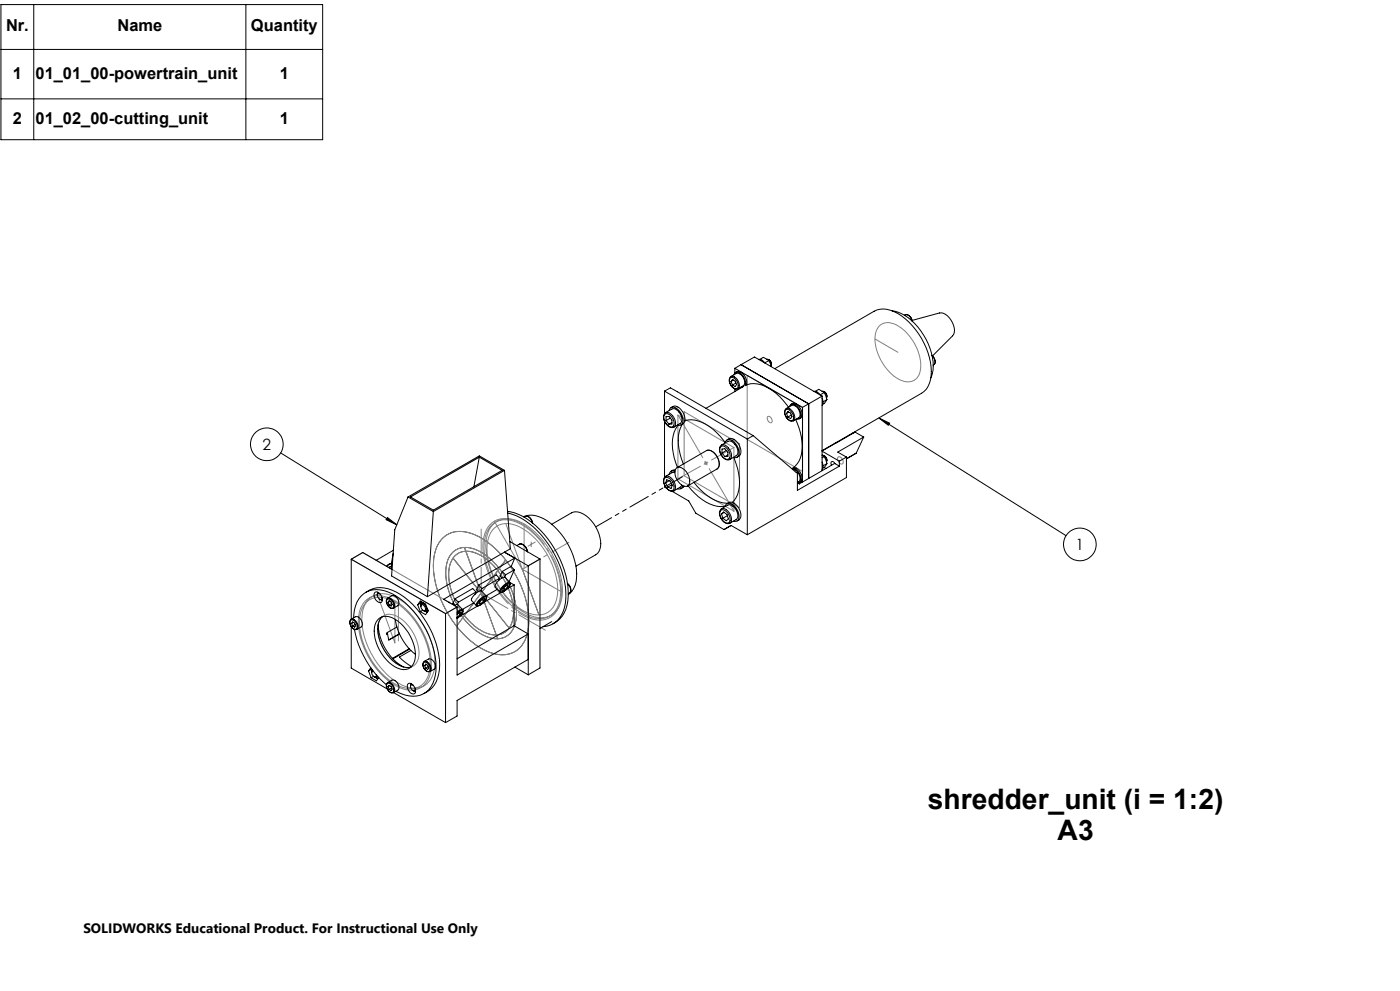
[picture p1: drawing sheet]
<svg xmlns="http://www.w3.org/2000/svg" width="420mm" height="297mm" viewBox="0 0 420 297" stroke-linecap="round" stroke-linejoin="round" font-family="sans-serif">
<g fill="none" stroke="#808080" stroke-width=".3">
<path d="M263.7 97.8a4.6 4.6 0 0 1 6.3 .2 14.3 14.3 0 0 1 6 13.4 3.9 3.9 0 0 1-6 2.4 14.5 14.5 0 0 1-7.4-13.7l.4-1.2zM224.2 112.5l16.6 9.6v19.2l-16.6-9.6zM262.5 101.6l6.9 4M203.4 124.4l16.8 9.7v19.1l-16.8-9.7zM205.2 123.4l16.7 9.6v19.2l-16.7-9.6zM211.3 138.8h1M211.4 138.5l.7 .7M211.8 138.3v1M212.1 138.5l-.7 .7M230.3 124.9a1.1 1.1 0 0 1 1.1 .5 1.1 1.1 0 0 1-.1 1.3 1.42 1.42 0 0 1-1-1.8zM251.5 137a1.31 1.31 0 0 1 1.2 .6 1.31 1.31 0 0 1-.1 1.5 1.47 1.47 0 0 1-1.1-2.1zM147.2 157.6a7 7 0 0 1 8.9-.6 24.8 24.8 0 0 1 12 21.5 6.6 6.6 0 0 1-6.3 7 15.6 15.6 0 0 1-10.8-6.7 23.9 23.9 0 0 1-5.7-16.7l.8-2.7z"/>
<path d="M147.8 157.2a7.1 7.1 0 0 1 8.9-.5 24.9 24.9 0 0 1 12 21.6 6.6 6.6 0 0 1-5.8 6.8 13.6 13.6 0 0 1-10.1-5.1 24.4 24.4 0 0 1-6.9-18.3l.7-2.7zM148.1 158.5a6.4 6.4 0 0 1 7.9-.5 22.9 22.9 0 0 1 11.3 20.1 6 6 0 0 1-5.8 6.2 14.6 14.6 0 0 1-10.4-6.5 21.1 21.1 0 0 1-4.7-15.9l.7-2.1zM148.3 156.2l8.3 14.4M151.7 156.9l10 27.4M157.2 157v13.3M105.4 167.6l3.4-2 28.3 16.3-3.4 2zM110.5 179.7a6.7 6.7 0 0 1 8.3-.6 23.4 23.4 0 0 1 11.6 21 6.1 6.1 0 0 1-6 6.1 15 15 0 0 1-10.6-6.7 21.7 21.7 0 0 1-5-16.2l.6-1.9zM113.5 179l5 13.7v-12.7M119.5 179.4v12.7M132.6 161.5a8.5 8.5 0 0 1 10.2-1.1 30.3 30.3 0 0 1 14.5 17.7 19 19 0 0 1 0 14.2 7.8 7.8 0 0 1-10.3 3.2 28.4 28.4 0 0 1-14.6-15.5 21.9 21.9 0 0 1-1.5-15.8zM132.8 161.4a8.4 8.4 0 0 1 9.8-1.1 30.1 30.1 0 0 1 14.6 17.5 19 19 0 0 1 0 14.6 7.8 7.8 0 0 1-10.4 3 28.7 28.7 0 0 1-14.5-15.6 21 21 0 0 1-1.1-16.2zM135.7 165.7a6.8 6.8 0 0 1 8.6-.2 23.1 23.1 0 0 1 10.6 19.6 6.1 6.1 0 0 1-5.7 6.3 14.6 14.6 0 0 1-10.7-6.8 20.5 20.5 0 0 1-4.4-15.8l.6-1.8z"/>
<path d="M135.9 167.3l16.9 20.9M136 165.4a6.9 6.9 0 0 1 8-.1 22.9 22.9 0 0 1 10.8 20.3 5.9 5.9 0 0 1-6.7 5.8 18.1 18.1 0 0 1-11.4-9.6 17 17 0 0 1-2.1-14.5zM136.3 166.8a6 6 0 0 1 7.6-.5 20.9 20.9 0 0 1 10.1 18.6 5.5 5.5 0 0 1-8.4 4.7 20.7 20.7 0 0 1-10.9-19l.4-1.8zM136.4 166.6a6.1 6.1 0 0 1 7.6-.2 20.7 20.7 0 0 1 9.9 18.7 5.5 5.5 0 0 1-8.6 4.4 20.8 20.8 0 0 1-10.6-19.1l.8-2.4zM139.3 164.1l10 27.3M151.7 167.8l-14.8 19.9M156.7 170.6l11.5 6.6M159.3 162.4v1.5M160.6 162.5l-2.2 1.2M109.4 180.3a6.7 6.7 0 0 1 8.4-.6 23.6 23.6 0 0 1 11.6 20.6 6.3 6.3 0 0 1-5.8 6.5 13.6 13.6 0 0 1-9.9-5.4 22.8 22.8 0 0 1-6-17.1l.6-2.3zM109.8 180.6a6.6 6.6 0 0 1 8.2-.4 22.7 22.7 0 0 1 10.9 20.3 6 6 0 0 1-8.8 5.2 22.6 22.6 0 0 1-12.2-20.4l.6-2.7zM114.3 185.2a4.1 4.1 0 0 1 5.6 0 12.9 12.9 0 0 1 5.6 12.2 3.6 3.6 0 0 1-5.7 2 13.1 13.1 0 0 1-6.3-12.3z"/>
</g>
<g fill="none" stroke="#000" stroke-width=".3">
<path d="M.3 1.4h96.5v40.5h-96.5zM.3 14.8h96.5M10.1 1.4v40.5M73.8 1.4v40.5M.3 29.6h96.5M267.7 93.2a13.9 13.9 0 0 1 9.4 7.3 15.4 15.4 0 0 1 2.3 12.4l-.1 .3M271.4 94.5l.1-.1a1.91 1.91 0 0 1 2.1 1.8M272 94.3a2.22 2.22 0 0 1 1.7 2M273.6 96l8.2-2.2a4 4 0 0 1 3.9 2.9 3.5 3.5 0 0 1 .1 3.9l-6 6M199.4 117.2l1.7-1 24.9 14.4M199.4 117.2l24.8 14.4M199.4 117.2v6.8"/>
<path d="M219 113.3a1.62 1.62 0 0 1 2.3 1.3l.1 .3a1.21 1.21 0 0 1-.3 1.5 2.23 2.23 0 0 1-2.1-3.1zM219.3 112.9l1.6-1a2.43 2.43 0 0 1 2.1 3.7l-1.6 1a2.53 2.53 0 0 0-1.5-3.8zM219.3 112.9a2.38 2.38 0 0 0 1.2 3.7h.9M219.3 114.3l.4 1.1M219.3 114.3l.4-.6 .9 .5 .4 1-.4 .6-.9-.4M220 113.9l-.7 .4M220.2 112.3a1.19 1.19 0 0 1 1-.8 1.19 1.19 0 0 1 1.2 .6l.8 1a2.66 2.66 0 0 1 .3 2.5M220.5 110.4l20.2 11.7M220.5 110.4v1.4M220.5 116.6v.8M220.7 111.6a1.73 1.73 0 0 1 2.5 .8l.4 .5a2.66 2.66 0 0 1 .2 2.5 8.1 8.1 0 0 1 7.9 1.6 18.9 18.9 0 0 1 4.9 5.1M220.8 114.8l-1.1 .6"/>
<path d="M222.3 116l.4 .1M222.3 109.3l-1.8 1.1M222.3 109.3l20.3 11.7M222.3 109.3l4-2.3 20.3 11.7M223.1 115.8l-11.3 6.6M227.6 107.7a2.18 2.18 0 0 1 1.9 1.1M228 107.7l1-.6 1.6 1M230 107.7h.6M230.6 107.7l.6 .7 .3 .9-.1 .4M230.6 107.7l.6 .7 .3 .9M230.6 108.1l.8 1.8M230.6 108.1l-1.1 .6"/>
<path d="M232.4 110.5l29.9-17.2a7.7 7.7 0 0 1 8.2 1.4 21.9 21.9 0 0 1 8.8 17.9 6.5 6.5 0 0 1-2.8 5.3l-29.9 17.2M244.2 117.3a2.35 2.35 0 0 1 1.9 1.1M244.6 117.3l1-.6 1.7 .9M246.6 117.3h.6M246.6 119.3l.1 .2a2.18 2.18 0 0 1-.1 2M246.6 118.7l-4 2.3M246.6 118.7v22.4M247.2 117.3l.6 .7 .3 .9-.1 .4M247.2 117.3l.7 .7 .2 .9M247.3 117.6l.8 2.2M247.3 117.6l-1.2 .7M248.1 119.8l-.8 1.1-.5 .2"/>
<path d="M248.1 119.8l-1.2 .6M279.5 106.5a1.93 1.93 0 0 1 .7 2.8M279.6 106.6l.4 .4a1.5 1.5 0 0 1 0 2.4M84.2 135.7l34.9 21.6M143.8 137l-1.6 8.9M199.4 124.3a1.05 1.05 0 0 1 1.5 0 2.99 2.99 0 0 1 1.1 3.4 1.37 1.37 0 0 1-2.1-.6l-.7-1.5zM199.4 126.3v16.7M199.6 123.7a2.86 2.86 0 0 0 1 4.1l.7 .3 .8-.1M199.6 123.7l2-1.1a2.2 2.2 0 0 1 2.5 1.5 2.14 2.14 0 0 1-.1 2.8l-1.9 1.1M199.6 123.7a2.94 2.94 0 0 1 3.1 3.3l-.6 1M199.8 126v-1.1l.9-.1 .9 1.1v1.2h-.9M199.8 126l.9 1.1"/>
<path d="M200.7 123a1.25 1.25 0 0 1 2.1-.7 4.1 4.1 0 0 1 1.9 4.6 1.1 1.1 0 0 1-1.5 .5M201.1 125.3l-1.3 .7M201.3 122.2l.6-.4a2.94 2.94 0 0 1 3.3 2.3 2.15 2.15 0 0 1-.9 3.2M201.6 126.6l-.9 .5M203.4 127.5a9.8 9.8 0 0 0-1.4 8.2l1.2 4.4M204.7 127.1a11.2 11.2 0 0 0-.7 9l1 3M205.5 126.1a8.1 8.1 0 0 1 7.4 1.8 20 20 0 0 1 4.7 4.7M205.6 126.1l-.2 .1M216.1 134a1.34 1.34 0 0 1 2.1 .5l.8 1.5a1.07 1.07 0 0 1-.3 1.5 1.07 1.07 0 0 1-1.4-.2l-.6-.5-.6-1.1-.2-.8zM216.4 133.4a2.73 2.73 0 0 0 .7 3.9l1 .5 .8-.1M216.4 133.4l2-1.1a2.8 2.8 0 0 1 2.9 2.6 1.43 1.43 0 0 1-.5 1.7l-1.9 1.1a2.75 2.75 0 0 0-.8-3.9 1.44 1.44 0 0 0-1.7-.4zM216.6 135.8v-1.2l.9-.1 .9 1.1v1.2h-.9"/>
<path d="M216.6 135.8l.9 1M217.5 132.7a1.25 1.25 0 0 1 2.1-.7 4.1 4.1 0 0 1 1.9 4.6 1.1 1.1 0 0 1-1.5 .5M217.9 135l-1.3 .8M218.1 131.8l.6-.3a3.5 3.5 0 0 1 3.6 3.7 1.72 1.72 0 0 1-1.2 1.9M218.4 136.3l-.9 .5M220.1 137.1a14.6 14.6 0 0 1 .7 12l-1.1 1.5M224.2 131.6v28.7M226 130.6l-1.8 1M226 130.6l13.2 11.2v5.2l12.6-7.3M235.6 122.7l.3-.3a2.4 2.4 0 0 1 2.1 3.7 2.31 2.31 0 0 1-2.6-2.3zM235.7 122.9a1.63 1.63 0 0 1 2.2 1.3l.1 .3a1.13 1.13 0 0 1-.3 1.5 2.26 2.26 0 0 1-2-3.1zM235.9 122.4l1.6-.9a2.43 2.43 0 0 1 2.1 3.7l-1.6 .9"/>
<path d="M235.9 123.9l.5 1.1M235.9 123.9l.5-.6 .8 .5 .4 1-.4 .6-.8-.4M236.6 123.5l-.7 .4M236.8 121.9a1.19 1.19 0 0 1 1-.8 1.19 1.19 0 0 1 1.2 .6l.8 1a1.94 1.94 0 0 1-.2 2.9h-.7M237.3 121.2a1.73 1.73 0 0 1 2.5 .8l.4 .5a1.93 1.93 0 0 1-.4 3M237.4 124.4l-1 .6M238.7 125.7a15 15 0 0 1 1 12.6l-1.6 1.8a3.2 3.2 0 0 1 2.2 4.3l-.5 .3M240.7 122.1v22.4M242.6 121l-1.9 1.1M242.6 121v22.4M246.6 138.5l.1 .2a2.18 2.18 0 0 1-.1 2M246.6 136.5h.6"/>
<path d="M246.6 135.2l5.2 3M246.7 136.5l.6 .3M247.2 136.5l.6 .7 .3 .9-.1 .4M247.2 136.5l.7 .7 .2 .9M247.3 136.8l.8 2.2M247.3 136.8l-.7 .4M248.1 139l-.8 1.1M248.1 139l-1.2 .6M250.5 139a.71 .71 0 0 0-1.2-.4l.1 .8M250.5 139l-10.7 6-.6-.3M250.5 139l1.3 .7M251 132.6l-.5 .3"/>
<path d="M251.8 138.2v1.5M253.9 137l-2.1 1.2M253.9 137v6.1l-29.7 17.2M253.9 137.5l3-1.7zM256.4 129.6l-.8 .4M259.1 131l-2.6-1.5-9.9 5.6M259.1 131l-7.8 4.5 2.6 1.5M259.1 131l-2.2 4.8M263.7 125.3l3.2 1.5-.4 .7zM263.7 125.3l56.1 35.2M116.2 155.1l2.9 2.2-3.3-1.6zM122.4 148.9l7.6 4.4"/>
<path d="M122.4 148.9l-4 9.9-.9 13.8 10.7 6.2M123.2 148.9l20.6-11.9 6.8 4-20.6 11.9zM130 153.3l-1.8 25.5M151.3 141l-21.3 12.3M151.3 141l1.8 23.5-24.9 14.3M151.3 141l-7.5-4.4-21.4 12.3M152.3 153.2a19.1 19.1 0 0 1 11.9 8.1 27.1 27.1 0 0 1 6.2 18.8 8.1 8.1 0 0 1-4.5 6.8M152.3 153.8a22.1 22.1 0 0 1 13.3 10.9 24.5 24.5 0 0 1 3.8 17.1 7.1 7.1 0 0 1-6.5 6M157 154.9a7.1 7.1 0 0 1 7.1 1.1 21 21 0 0 1 8.9 17.2 6.4 6.4 0 0 1-2.5 5M157.3 155l.3-.2a1.96 1.96 0 0 1 2.1 1.9M158.1 154.7a2.43 2.43 0 0 1 1.7 2.1M165.5 157.1l5.9-3.4a5.3 5.3 0 0 1 6 2.4 9.9 9.9 0 0 1 2.6 8.5l-.8 1.3-.5 .4-5.9 3.4"/>
<path d="M199.4 145.4v.5l.5 .4M199.4 143.3a2.07 2.07 0 0 1 2.6 1.6 1.54 1.54 0 0 1-.2 2.1 2.66 2.66 0 0 1-2.6-3.2zM199.6 142.8a2.82 2.82 0 0 0 1 4.1l.7 .3 .9-.1M199.6 142.8a2.52 2.52 0 0 1 2.9 2.4 1.73 1.73 0 0 1-.3 1.9M199.7 144.7l.6 1.3M199.7 144.7l.3-.9 1 .4 .7 1.2-.4 1-1-.4M200.8 144.1l-1.1 .6M201.6 145.3l-1.3 .7M201.6 147.2l5 2.9 2.1 3.7 8.5 4.9 2.1-1.2 4.9 2.8M202.5 141.6h-.9l-2 1.2M202.5 141.2a1.17 1.17 0 0 0-1.8 1M202.6 140.8l-1.3 .4"/>
<path d="M203 140.2a2.43 2.43 0 0 1 3 1.3l.4 .7a2.81 2.81 0 0 1 0 3.4 2.35 2.35 0 0 1-3-1.3 3.3 3.3 0 0 1-.4-4.1zM203.1 140.2l8.8-5.2a3.2 3.2 0 0 1 3.6 2.8 2.16 2.16 0 0 1-.4 2.7l-8.8 5.2M204.5 145.4l-.3 .5-2 1.2M204.9 145.6a1.17 1.17 0 0 1-1.7 .9M205.3 145.7l-1 .7M206.4 145.6a14.7 14.7 0 0 0 9.7 6.2l1.5-.1M208.2 144.6a14.7 14.7 0 0 0 9.7 6.2h.5M216.3 152.9a2.4 2.4 0 0 1 2.7 2.4l-.2 1.2a1.53 1.53 0 0 1-2.4-1l-.2-.4a2.16 2.16 0 0 1 .1-2.2zM216.4 152.5a2.79 2.79 0 0 0 1 4.1l.7 .3 .8-.1M216.4 152.5l2-1.1a2.84 2.84 0 0 1 3 3l-.1 .6-.5 .7-1.9 1.1M216.4 152.5a2.85 2.85 0 0 1 3.1 3 1.16 1.16 0 0 1-.6 1.3M216.4 152.5h.1"/>
<path d="M216.5 154l.4 1.3M216.5 154l.6-.5 1 .7 .4 1.3-.6 .6-1-.8M217.2 153.6l-.7 .4M217.5 151.8a1.25 1.25 0 0 1 2.1-.7 4.2 4.2 0 0 1 1.9 4.6 1.2 1.2 0 0 1-1.5 .5M218.1 151l.6-.4a2.85 2.85 0 0 1 3.3 2.3 2.17 2.17 0 0 1-.9 3.2M218.2 154.5l-1.3 .8M237.7 140.3a3.3 3.3 0 0 1 2.3 4.3l-.5 .2 .3 .2M237.7 140.6a2.74 2.74 0 0 1 2.2 3.6l-.7 .4M247.3 140.1l-.5 .2M247.3 140.1l.5 .3M105.4 167.6l3.4-2 8.8 5.1M105.4 167.6l28.3 16.3"/>
<path d="M105.4 167.6v18M109.7 177.5a8 8 0 0 1 9.2-.1 26.9 26.9 0 0 1 12.9 23.2 8 8 0 0 1-4.6 7.3M112.6 177.4a2.13 2.13 0 0 1 1.9 3.1 2.02 2.02 0 0 1-2.1-2.8zM113.2 178.4l.2 .7 .5 .5h.5l.2-.6M113.3 177.5v.2M113.5 177.6l-.3 .8M113.9 179.6l.8 .1M114.1 178l-.7-.1-.2 .5M114.5 179.8l.2 .1M114.7 179.7h.1M116.1 179.6a1.4 1.4 0 0 1 1.9 1.4v1.1a1.29 1.29 0 0 1-1.9-1.1l-.1-.8zM116.3 179.3a1.92 1.92 0 0 0-.1 2 1.92 1.92 0 0 0 1.8 1"/>
<path d="M116.3 179.2l1.3-.7a1.99 1.99 0 0 1 1.7 3l-1.3 .8M116.3 179.2a2.02 2.02 0 0 1 1.7 3.1M117.5 168.9a1.58 1.58 0 0 0-1.5 .8M117.5 168.9a1.35 1.35 0 0 0-1.3 .9M117.5 169.6l-.6 .3 .1 .4M117.5 170.3l-.3 .1M118 165.8l-.5 2.7v2.1M118 164.9l-5.1 3M136.5 179.5l1 1M136.5 179.5l-.6 1.4M142.8 177.4l-1-1-5.3 3.1M142.8 177.4l-5.3 3.1"/>
<path d="M142.8 177.4l-.3 .7M142.9 176.7l.6 .6M143.6 175.4l1 1M143.6 175.4l-.6 1.4M144.6 176.4l-.3 .7M144.6 179.7l.5 .5M145.9 178.7a1.91 1.91 0 0 1-1 2M145.9 178.6h.1M145.9 178.6l-1.4-1.5a3.6 3.6 0 0 0-3 2.9l1.4 1.5M145.9 178.6a3.6 3.6 0 0 0-3 2.9M149.2 176.6l-3.4 2M149.5 174l1.4-.9 .6-.1 1.5 1.6a3.6 3.6 0 0 0-3 2.8l-1.5-1.5 .1-.6z"/>
<path d="M149.9 173.3l-5.3 3.1M149.9 173.3l-.3 .7M149.9 173.3l-1-1-5.3 3.1M150 172.6l.6 .6M150.4 177.5l-5.5 3.2M150.7 171.3l1 1M150.7 171.3l-.7 1.4M151 175.9l.8-.7a.9 .9 0 0 1 1.2-.3 3.6 3.6 0 0 1-2.6 2.6l-.2-.4zM151.1 176.2l.5 .5M151.7 172.3l-.4 .7M152 175.5l.3 .3M152.3 176.3a2.09 2.09 0 0 1-2.3 1.1"/>
<path d="M152.3 175.8l-.7 .9M152.3 175.8l.1-.5-.7 .3-.8 .8-.1 .5 .8-.2M153 162.3l9 5.2M154.2 175.3l-1.2-.7v.7l-.7 1M154.2 175.3l-2.2 1.3M154.2 175.3v12.2M154.3 170.8l-2.6 1.5M154.3 170.8l-1.5 3.5M154.3 170.8l-1-1-2.6 1.5M154.4 167.2l-3.1-1.7 7.2 4.1M154.4 167.2l-21.3 12.4 4 2.3M154.4 167.2l-1 2.6"/>
<path d="M155.8 163.1a2.33 2.33 0 0 1 2.5 2.3M155.8 163.1a2.27 2.27 0 0 1 2.4 2.3M155.8 163.1l-.8 .4M158.5 169.6v32.6M162 167.5l-3.5 2.1M162 167.5v32.7l-3.5 2M170.2 174.8a2.01 2.01 0 0 1 .7 2.9M170.3 174.9a2.07 2.07 0 0 1 .6 2.8l-.4 .2M105.2 185.9a1.43 1.43 0 0 1 1.9 1.4 .87 .87 0 0 1-.4 1.3 1.98 1.98 0 0 1-1.5-2.7zM105.3 185.6a1.99 1.99 0 0 0 1.7 3.1l.1-.1M105.3 185.6l1.3-.7a2 2 0 0 1 1.8 3l-1.3 .7M105.3 185.6a2.03 2.03 0 0 1 1.8 3"/>
<path d="M105.4 187.8v12.4l10.8 6.3M105.5 186.8l.3 .8M105.5 186.8l.3-.4 .6 .4 .3 .7-.3 .5-.6-.4M106 186.5l-.5 .3M106.1 185.2a8.1 8.1 0 0 1 4.8-8.2 10.7 10.7 0 0 1 9.4 2.7 27.2 27.2 0 0 1 10.5 21.6 7.4 7.4 0 0 1-5.8 7.3 10.7 10.7 0 0 1-6.2-1.4M106.3 188.6a28.8 28.8 0 0 0 9.6 16.6M106.5 187.2l-.7 .4M113.2 185.8a3.8 3.8 0 0 1 5.3-.2 13 13 0 0 1 5.9 12.5 3.4 3.4 0 0 1-5.1 2.2 12.8 12.8 0 0 1-6.8-13zM113.5 186.9a15.3 15.3 0 0 0 7.5 13M114.7 184.9a6.6 6.6 0 0 0-.8 6.9 12.4 12.4 0 0 0 7.3 8.2l2.1-.1M116.1 189.8l-.1 .2M116.2 189.6l.4 2.2 3.2-1.8-3.1 1.8"/>
<path d="M116.2 189.6l-.2 .5M116.4 180.5l.3 .8M116.4 180.5l.3-.4 .6 .3 .4 .8-.4 .4-.6-.3M116.9 180.2l-.5 .3M117.5 180.8l-.8 .5M118.6 185.6a16 16 0 0 0 6 10.5M119.1 187.9l-2.9 1.7M122.8 194.4l-5 2.9M122.9 194.6l-5 2.8M123.3 194.9l-3.5 2 1.6 1.5 2.1 1.3M125.3 181.3l.8-1.2 1.6 .9 .8 2.1-.8 1.1-1.6-.9M125.3 181.3l.8 2"/>
<path d="M126.3 181.7l.2-.8a1.46 1.46 0 0 1 1.2 2.2l-.7-.2M126.3 180.5l-.1 .6M126.3 180.7l-1 .6M126.3 181.4l.2-.1a1.15 1.15 0 0 1 1 1.7l-.8-.3-.4-.6zM126.5 180.3l-.2 .9M126.8 182.9l-.7 .4M127 180.7l-.5 .2M127.1 198.6a1.71 1.71 0 0 1 1.9 2.3l-.1 .1a1.29 1.29 0 0 1-1.8-1l-.2-.8zM127.2 198.2l1.4-.7a2 2 0 0 1 1.7 3.1l-1.3 .7M127.3 198.3a1.9 1.9 0 0 0-.1 2 1.9 1.9 0 0 0 1.8 1M127.3 198.2a2.02 2.02 0 0 1 1.7 3.1M127.4 199.5l.3 .8"/>
<path d="M127.4 199.5l.3-.5 .6 .4 .3 .8-.3 .4-.6-.3M127.4 183.2l.8 .2M127.9 199.2l-.5 .3M128 183.5h.2M128.3 182.7l-.6 .4M128.5 199.8l-.8 .5M133.7 183.9v32.7M134.7 180.5l.2 .2M135.8 180.8l.6 .6M136.3 181.5l1-.3 1.5 1.5M137.1 183.8l.9-.6 .8-.2-.2 .9-1.5 1.4 .8-.6M137.1 185h.1"/>
<path d="M137.1 184.2l.7-.6 .5-.1-.3 .7M137.1 181.9v20.4l21.4-12.3-4.3-2.5M137.1 181.9l-3.4 2M137.5 180.5l-.3 .6M137.6 183.8l.4 .4M138 184.2l-.8 .8M138.8 182.7h-.6l-1.1 .7M138.8 182.7h.1M138.9 182.8l-.1 .8-.9 1.1M142.1 180.7l-3.4 1.9M142.9 181.5h.1M143.3 181.6l-5.4 3.1"/>
<path d="M143.8 180.2l1.2-1.1 .9-.2a3.2 3.2 0 0 1-2.7 2.6v-.5zM143.9 180.5l.4 .4M144.9 180.7l-1.2 .8h-.8M145.1 180.2l.3-.7h-.5l-.9 .8-.3 .7 .6-.1M145.1 180.2l-.8 .7M154.2 187.5l-17.1 9.9M154.4 199.9l4.1 2.3M158.5 197.6l-21.4 12.3v4.7l-3.4 2M165.5 186.3l-3.5 2M110.6 201.1l.7 2M111.2 200.1l-.6 1M111.3 200.6l.2 .6"/>
<path d="M111.4 200.6l-.8 .5M111.5 201.5l.2 .7 .5 .6h.5l.2-.5M111.5 200.6v.4M111.7 200.8l-.2 .7M111.9 201l-.4 .5M112.1 202.7l-.8 .4M112.2 202.8l.2 .1M112.4 202.9l.9 .5M112.7 203l.8 .3M113.2 202.6l-.2 .3h-.6M113.3 202.7l-.3 .2M113.6 203.1l-.7 .9-1.6-.9"/>
<path d="M116.1 204.9a1.4 1.4 0 0 1 1.9 1.4v1.1a1.71 1.71 0 0 1-2-2.3zM116.3 204.6a1.99 1.99 0 0 0 1.7 3M116.3 204.6l1.3-.8a2 2 0 0 1 1.7 3.1l-1.3 .7M116.3 204.6a2 2 0 0 1 1.7 3M116.4 205.8l.3 .8M116.4 205.8l.3-.4 .6 .3 .4 .8-.4 .5-.6-.4M116.9 205.5l-.5 .3M117.5 206.2l-.8 .4M118.1 207.6l15.6 9M122.3 205.1a1.4 1.4 0 0 1 2.1 1 1.37 1.37 0 0 1-.3 1.9 2.33 2.33 0 0 1-1.8-2.9zM123.2 205.7l.2 .7 .5 .6h.5l.2-.6M123.3 204.9l-.1 .2"/>
<path d="M123.4 205l-.2 .7M123.9 207l.8 .1M124 205.4l-.6-.1-.2 .4M124.4 207.2l.3 .1M124.6 207.1h.1"/>
<circle cx="80.1" cy="133.1" r="4.9"/>
<circle cx="324" cy="163.2" r="4.9"/>
</g>
<path d="M145.4 160.1a6.5 6.5 0 0 1 9.3-4 25 25 0 0 1 13.2 16.8 12.2 12.2 0 0 1-1.7 11.2 7.4 7.4 0 0 1-9.1 .4 25.4 25.4 0 0 1-12.1-22.3l.4-2.1" fill="none" stroke="#808080" stroke-width=".3" stroke-dasharray="30.5 1.3 1.3 1.3" stroke-dashoffset="7.5" stroke-linecap="butt"/>
<path d="M203.4 143.5l16.8-9.4M144.3 177.7v-19.1" fill="none" stroke="#808080" stroke-width=".3" stroke-dasharray="30.5 1.3 1.3 1.3" stroke-dashoffset="22.8"/>
<path d="M203.4 124.4l16.8 28.8" fill="none" stroke="#808080" stroke-width=".3" stroke-dasharray="30.5 1.3 1.3 1.3" stroke-dashoffset="15.7"/>
<path d="M156.7 170.6l14-8.1" fill="none" stroke="#808080" stroke-width=".3" stroke-dasharray="30.5 1.3 1.3 1.3" stroke-dashoffset="24.3"/>
<path d="M144.3 177.7l19.3 11.2" fill="none" stroke="#808080" stroke-width=".3" stroke-dasharray="30.5 1.3 1.3 1.3" stroke-dashoffset="21.2"/>
<path d="M116.2 155.1l2.9 2.2-3.3-1.6zM263.7 125.3l3.2 1.5-.4 .7z" fill="#000"/>
<path d="M215.8 139.1a4.2 4.2 0 0 0-3.5-4.2l-.3 .1M215.1 140.5l.4-.4 .3-1" fill="none" stroke="#000" stroke-width=".3" stroke-dasharray="6.3 1.3 1.3 1.3 1.3 1.3"/>
<path d="M204.7 142.9l-26 15" fill="none" stroke="#000" stroke-width=".3" stroke-dasharray="6.3 1.3 1.3 1.3 1.3 1.3" stroke-dashoffset=".9"/>
<g font-size="8.5">
<text x="278.4" y="242.3">shredder_unit (i = 1:2)</text>
<text x="317.3" y="251.8">A3</text>
</g>
<g font-size="4.9">
<text x="1.8" y="9.4">Nr.</text>
<text x="35.3" y="9.4">Name</text>
<text x="75.3" y="9.4">Quantity</text>
<text x="3.9" y="23.6">1</text>
<text x="10.7" y="23.6">01_01_00-powertrain_unit</text>
<text x="83.9" y="23.6">1</text>
<text x="3.9" y="37.1">2</text>
<text x="10.7" y="37.1">01_02_00-cutting_unit</text>
<text x="83.9" y="37.1">1</text>
</g>
<g font-size="4.7">
<text x="78.8" y="134.8">2</text>
<text x="322.7" y="164.8">1</text>
</g>
<text font-size="4.1" x="25" y="279.6">SOLIDWORKS Educational Product. For Instructional Use Only</text>
</svg>
